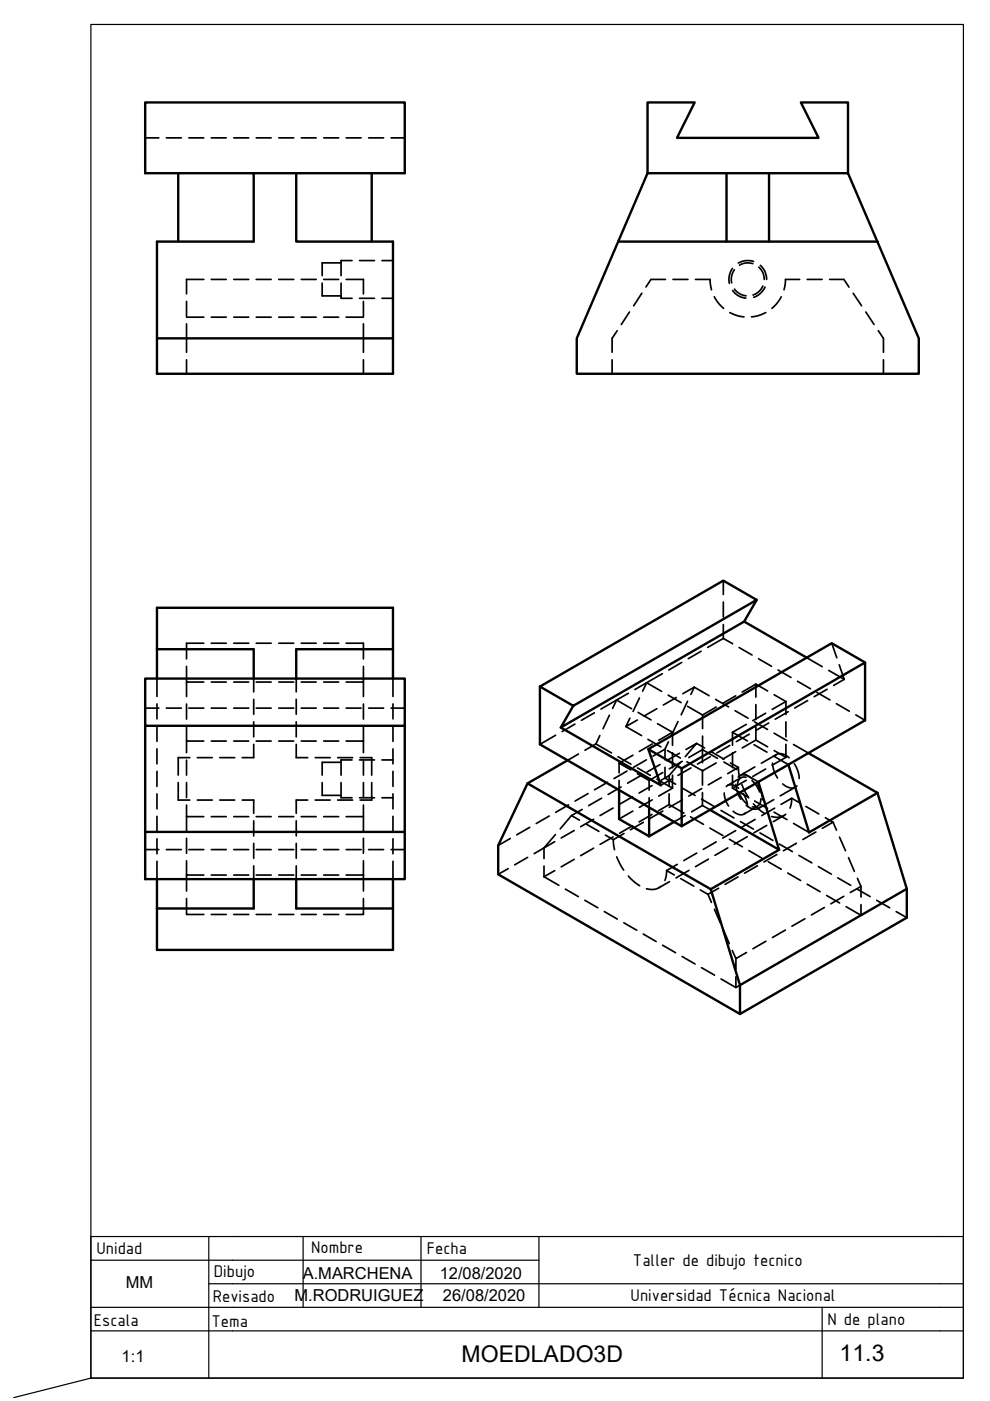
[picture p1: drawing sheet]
<svg xmlns="http://www.w3.org/2000/svg" width="210mm" height="297mm" viewBox="0 0 210 297" stroke-linecap="round" stroke-linejoin="round" font-family="sans-serif">
<!-- layer: MD_Visible -->
<g fill="none" stroke="#000" stroke-width=".51">
<path d="M37.8 36.7v14.5M53.8 36.7h32v-15h-55v15h23v14.5h-20.5v28h50v-28h-20.5v-14.5M78.8 36.7v14.5M137.3 36.7h42.5l6.2 14.5M137.3 36.7v-15h10l-3.8 7.5h30.1l-3.8-7.5h10v15M137.3 36.7l-6.2 14.5M154 36.7v14.5M163.1 36.7v14.5M131.1 51.2h54.9l8.8 20.5v7.5h-72.5v-7.5zM33.3 71.7h50M33.3 137.6h20.5v6.3M83.3 137.6h-20.5v6.3"/>
<path d="M160.4 127.2l-2.6 4.6M171.1 139.4l-13.3-7.6-38.9 22.4 2.6-4.6M30.8 143.9h55v10h-55zM30.8 153.9v22.5M33.3 143.9v-15h50v15M85.8 153.9v22.5M114.5 145.6v12.2l30 17.4 16.3-9.4M114.5 145.6l38.9-22.5 7 4.1-38.9 22.4zM137.5 158.8l7 4.1 38.9-22.4v12.2l-16.2 9.4M171.4 159.7l14.6 8.4M183.4 140.5l-7.1-4.1-38.8 22.4 2.6 7.7-21.2-12.3M30.8 176.4h55v10h-55z"/>
<path d="M111.9 166.1l-6.3 13.2v6.1l51.3 29.6v-6.1l-6.2-20.4M120.3 161.2l-8.4 4.9 38.8 22.4 14.5-8.3M131.3 167.5v6.2l6.3 3.6M137.6 171.2v6.1M142.9 174.2l-5.3 3.1M144.5 162.9v12.3M160.8 165.8l4.4 14.4-14.7-8.5M167.2 162.1l4.3 14.4 14.5-8.4M167.2 162.1l-6.4 3.7M186 168.1l6.3 20.3v6.2l-35.4 20.4M33.3 186.4v15h50v-15M53.8 186.4v6.2h-20.5"/>
<path d="M62.8 186.4v6.2h20.5M192.3 188.4l-35.4 20.5"/>
</g>
<!-- layer: MD_Oculto -->
<g fill="none" stroke="#000" stroke-width=".36">
<path d="M30.8 29.2h2.9M35.3 29.2h3.1M40 29.2h3.2M44.8 29.2h3.2M49.6 29.2h3.1M54.3 29.2h3.2M59.1 29.2h3.2M63.9 29.2h3.1M68.6 29.2h3.2M73.4 29.2h3.2M78.2 29.2h3.1M82.9 29.2h2.9"/>
<path d="M43.2 59.2h-3.7v3.1M44.8 59.2h3.2M49.6 59.2h3.1M54.3 59.2h3.2M59.1 59.2h3.2M63.9 59.2h3.1M68.6 59.2h3.2M72.3 55.7h-4v2.7M73.4 59.2h3.7v3.1M74.6 55.2h-2.3v3.2M76.2 55.2h3.2M81 55.2h2.3"/>
<path d="M141.1 59.2h-3.1l-1 1.7M142.7 59.2h3.2M147.5 59.2h3l.4 2.2M155.3 56.9l-.4 .7-.3 1.1 .1 1.4M155.7 57.2l-.2 .2a3.4 3.4 0 0 0-.4 2.6M159.6 55.9l-.4-.1a3.4 3.4 0 0 0-2.4 .4M159.8 55.4l-.7-.1a4 4 0 0 0-2.6 .5M160.9 56.6l.2 .2a3.4 3.4 0 0 1 .9 2.4M161.2 56.3a4 4 0 0 1 1.3 2.9M169.6 59.2h-3.1l-.3 2.2M171.1 59.2h3.2M175.9 59.2h3l1.1 1.7"/>
<path d="M39.5 63.9v3.2M39.5 68.7v6M39.5 76.3v2.9M39.5 67.2h3.7M44.8 67.2h3.2M49.6 67.2h3.1M54.3 67.2h3.2M59.1 67.2h3.2M63.9 67.2h3.1M68.3 60v2.7h4M68.6 67.2h3.2M72.3 60v3.2h2.3"/>
<path d="M73.4 67.2h3.7M76.2 63.2h3.2M77.1 63.9v3.2M77.1 68.7v6M77.1 76.3v2.9M81 63.2h2.3M129.8 76.3v2.9M130.9 70.1l-1.1 1.6v3M133.5 66.1l-1.8 2.7M136.1 62.2l-1.7 2.6M151.5 62.9l1 1.6 .9 .9M154.7 66.3l1.8 .7 1.2 .2"/>
<path d="M155.3 61.6l.2 .2a3.7 3.7 0 0 0 2.6 1.4M155.7 61.3l.5 .5a3.2 3.2 0 0 0 2 .9M161.7 60.6l-.6 1.1-.9 .6-.6 .2M162.2 60.9l-1 1.4-1.4 .7M162.4 66.3l-1.8 .7-1.3 .2M165.6 62.9l-1 1.6-.9 .9M180.9 62.2l1.8 2.6M183.6 66.1l1.7 2.7M186.2 70.1l1.1 1.6v3M187.3 76.3v2.9M43.2 136.4h-3.7v3.3M44.8 136.4h3.2"/>
<path d="M49.6 136.4h3.1M54.3 136.4h3.2M59.1 136.4h3.2M63.9 136.4h3.1M68.6 136.4h3.2M73.4 136.4h3.7v3.3M148.7 138.1l-2.8 1.6M153.4 135.4l-3.4 1.9M153.4 135.4l1.9 1.1M153.4 123.1v2.9M153.4 127.6v3.2M153.4 132.4v3"/>
<path d="M156.7 137.3l2.8 1.6M160.8 139.7l2.8 1.6M171.1 139.4l3.2 2M176.3 136.4l1.1 3.1M30.8 150.1h2.9M33.3 143.9v3.8M33.3 149.2v3.2M33.3 154v3.2M33.3 158.8v3.1M35.3 150.1h3.1M39.5 141.3v3.3h3.7M39.5 154.1v3h3.7"/>
<path d="M39.5 157.1v2.5M39.5 144.6v3.1M39.5 149.3v3.2M40 150.1h3.2M44.8 144.6h3.2M44.8 157.1h3.2M44.8 150.1h3.2M49.6 144.6h3.1M49.6 157.1h3.1M49.6 150.1h3.1M53.8 157.8v2.8h-2.4M53.8 143.9v2.8"/>
<path d="M53.8 148.3v3.1M53.8 153v3.2M54.3 144.6h3.2M54.3 157.1h3.2M54.3 150.1h3.2M59.1 144.6h3.2M59.1 157.1h3.2M59.1 150.1h3.2M62.8 157.8v2.8h2.4M62.8 143.9v2.8M62.8 148.3v3.1M62.8 153v3.2"/>
<path d="M63.9 144.6h3.1M63.9 157.1h3.1M63.9 150.1h3.1M68.6 144.6h3.2M68.6 157.1h3.2M68.6 150.1h3.2M73.4 150.1h3.2M77.1 141.3v3.3h-3.7M77.1 154.1v3h-3.7M77.1 157.1v2.5M77.1 144.6v3.1M77.1 149.3v3.2"/>
<path d="M78.2 150.1h3.1M82.9 150.1h2.9M83.3 143.9v3.8M83.3 149.2v3.2M83.3 154v3.2M83.3 158.8v3.1M117.8 155.9l-3.3 1.9M121.9 153.5l-2.7 1.6M122.6 159.9l-2.3 1.3M126 151.1l-2.7 1.6M126.4 157.7l3.3 1.9M126.4 157.7l-2.4 1.4"/>
<path d="M127.2 156l-.8 1.7M129.2 151.6l-1.3 2.9M130.7 148.4l3.2 1.9M130.7 148.4l-3.3 1.9M130.7 148.4l-.8 1.8M133.2 147l-2.5 1.4M133.5 152.3l-.8 1.8 3.3 1.9M135.1 152.7l-2.4 1.4M135.3 151l2.7 1.6M135.6 148l-1.4 2.8M137.1 144.8l-2.5 1.4M137.1 144.8l-.8 1.7"/>
<path d="M137.1 144.8l3.2 1.8M137.4 156.8l2.7 1.5M138.3 157.7l-2.7 1.6M139.3 150.3l-2.8 1.5M139.4 153.4l3.2 1.9M140.4 142.8l-3.3 2M141 158.8l-2.6 1.5M141.5 159.1l2.8 1.6M141.7 147.4l2.7 1.6M141.7 157.3l-.7 1.5v2.3M142.6 155.3v2.7M142.6 159.6v3.2"/>
<path d="M142.6 155.3l-2.9 1.7M143.4 147.9l-2.8 1.6M143.7 153l-1.3 2.9M144.1 159.7l-2.8 1.6M144.6 140.4l-2.8 1.6M145.4 158.9l2.3-1.3-2.4 2.8M145.8 149.8l3.2 1.8M145.8 148.7l-1.4 2.9M147.2 145.7l3.2 1.8M147.2 145.7l-2.4 1.4M147.2 145.7l-.7 1.5M147.7 157.6l1.7 1"/>
<path d="M149 151.6v2.9M149 156.1l-.1 5.6M150.8 159.4l2.7 1.6M151.7 148.3l2.8 1.6M151.9 149.9l-2.9 1.7M154.7 158.1l-2.7 1.5M155.3 155.3v2.7M155.3 159.6v3.2M155.3 155.3l3.2 1.8M155.9 150.7l2.7 1.6M156 147.5l-2.8 1.6M156 159.4l-2.8 1.6"/>
<path d="M158.2 153.6l-2.9 1.7M158.9 155.7l-2.8 1.5M159.9 157.9l2.7 1.6M160 153.1l2.7 1.6M160.3 145.1l-2.9 1.6M160.3 145.1v2.7M160.3 149.4v3.2M160.3 154.2v2.7M160.3 156.9l-2.9 1.7M160.3 145.1l2.5 1.4M160.3 156.9l2.5 1.4M162.3 151.2l-2.7 1.6"/>
<path d="M163 153.3l-2.8 1.6M164.1 155.4l2.8 1.6M164.1 147.3l2.5 1.4M164.1 159.1l2.5 1.5M164.6 160l-3.2 1.8M165 142l2.7 1.6M166.6 148.7v2.8M166.6 153.1v3.1M166.6 157.8v2.8M166.6 148.7l-2.9 1.7M167.1 150.9l-2.7 1.6M168.2 157.8l3.2 1.9"/>
<path d="M169.1 144.4l2.7 1.6M171.2 148.5l-2.7 1.6M173.2 146.8l2.8 1.6M175.4 146.1l-2.8 1.6M175.7 142.1l3.3 1.9M177.3 149.2l2.8 1.6M177.9 140.9l1.1 3.1M179 144l-2.3 1.3M181.4 151.6l2 1.1M33.3 163.5v3.2M33.3 168.3v3.2M33.3 173.1v3.2"/>
<path d="M33.3 177.8v3.2M37.8 165.9v3.7h2.4M39.5 170.7v2.4h3.7M39.5 165.9v3.2M39.5 161.2v3.1M39.5 173.1v3M39.5 177.7v3.2M40.2 160.6h-2.4v3.7M41.8 160.6h3.2M41.8 169.6h3.2M44.8 173.1h3.2M46.6 160.6h3.2"/>
<path d="M46.6 169.6h3.2M49.6 173.1h3.1M51.4 169.6h2.4v2.8M53.8 174v3.2M53.8 178.8v3.2M54.3 173.1h3.2M59.1 173.1h3.2M62.8 174v3.2M62.8 178.8v3.2M63.9 173.1h3.1M65.2 169.6h-2.4v2.8M66.8 160.6h3.2"/>
<path d="M66.8 169.6h3.2M68.3 165.9v2.7h4M68.6 173.1h3.2M71.6 160.6h3.2M71.6 169.6h3.2M72.3 161.6h-4v2.7M72.3 165.9v3.2h2.3M74.6 161.1h-2.3v3.2M76.2 169.1h3.2M76.2 161.1h3.2M76.4 160.6h2.4v3.7M77.1 161.2v3.1"/>
<path d="M77.1 165.9v3.2M77.1 170.7v2.4h-3.7M77.1 173.1v3M77.1 177.7v3.2M78.8 165.9v3.7h-2.4M81 169.1h2.3M81 161.1h2.3M83.3 163.5v3.2M83.3 168.3v3.2M83.3 173.1v3.2M83.3 177.8v3.2M108.2 177.8l-2.6 1.5"/>
<path d="M112.3 175.4l-2.7 1.6M115.3 179.8v2.2M115.3 179.8l-2.1 1.2M116.4 173l-2.7 1.6M117.6 178.5l-2.3 1.3M117.8 177l-2.5 2.8M120.6 170.6l-2.8 1.6M121.2 172.9l1.7 1M121.7 176.1l-2.7 1.6M123.4 171.6l-2.2 1.3-2.4 2.8M124.2 174.7l2.8 1.6M124.7 168.3l-2.8 1.5"/>
<path d="M125.9 173.7l-2.8 1.6M125.9 179.8l-2.8 1.6M127.6 169.2l-2.8 1.6M128.8 165.9l-2.7 1.5M130 171.3l-2.8 1.6M130 177.4l-2.8 1.6M130 178l.3 2.1M131 160.4l2.8 1.6M131.3 161.8v2.1M131.3 165.5v2M131.3 161.8l2.5 1.4M131.7 166.9l-2.8 1.5"/>
<path d="M132.3 176.7l-2.3 1.3-1.6-.9M132.9 163.5l-2.7 1.6M134.1 168.9l-2.7 1.6M134.1 175.1l-2.7 1.6M134.2 160.1l-2.9 1.7M134.2 172l-2.9 1.7M135.1 164l2.5 1.5M135.2 162.8l2.7 1.6M135.8 164.5l-2.7 1.6M136.4 174.3l-2.7 1.6M137.1 161.1l-2.8 1.6M137.6 165.5v2"/>
<path d="M137.6 169.1v2.1M138.2 166.6l-2.7 1.5M138.2 172.7l-2.7 1.6M138.3 169.6l-2.7 1.6M139.3 165.2l3.3 1.9M139.9 162.1l-2.7 1.6M140.5 163.8l-2.9 1.7M140.5 172l-2.7 1.5M141 162.7v2.3l2.2 1.3M141.9 164.4l-2.3 1.4M141.9 164.4v2.3M141.9 168.3v2.3"/>
<path d="M141.9 170.6l-2.3 1.3M141.9 170.6l3.1 1.8M142.4 165.2l-2.3 1.3M142.6 164.4v2.7M142.6 167.1l-2.9 1.7M144.3 161.6l-2.4 2.8M144.6 167.1l2.8 1.6M144.7 161.4l-2.8 1.6M144.7 169.6l-2.8 1.6M145.3 172.9l-2.4 1.3M145.6 161.5l3.4 1.9 2.9-1.6M146 160.6l2.9-1.7 3.2 1.9"/>
<path d="M146.4 173.2l2.7 1.6M146.5 162.8l-2.8 1.6M148.7 169.4l2.8 1.6M148.8 167.2l-2.8 1.6M148.9 163.3v3.2M148.9 168v2.8M148.9 170.8l-2.3 1.3M148.9 170.8l1.6 .9M150.5 175.6l2.8 1.6M150.6 160.4l-2.7 1.6M151.9 178.5l-2.8 1.6M152.9 171.8l2.7 1.6"/>
<path d="M152.9 164.8l-2.7 1.6M153.5 161.6l2.7 1.6M153.6 168.1l.3 1.7 .6 1.1M154 166.8a1.79 1.79 0 0 1 2.6 .3M154.3 179.8l-2.7 1.6M154.7 177.9l2.7 1.6M154.9 161.8l1.7 .9-2.3 1.3M155.3 164.4v2.7M155.3 167.1l3.3 1.9M155.4 172a1.84 1.84 0 0 0 2.7 .3M156 176.1l-2.8 1.6M156 166.3l.3 1.5 .8 1.6"/>
<path d="M156.5 164.7a2.07 2.07 0 0 1 3 .4M156.6 162.7l.2 2.1M156.6 167.9l.7 1.4 .9 1M157 174.2l2.8 1.6M157.1 164.9l-2.8 1.6M157.3 166.4l1.5 2.8M157.6 168.2l.6 1.4 .3 1.4M157.6 164l3.2 1.8M158.2 164.8a1.44 1.44 0 0 0-1.8 1.7M158.2 170.7a2.21 2.21 0 0 0 3 .4M158.2 165.4l-2.9 1.7M158.4 177.4l-2.7 1.6"/>
<path d="M159.4 165.5l.8 .8 .9 1.6M159.7 170.4l1.6 1.6 .8 .5M160 169.8l2.7 1.6M160 162.6l-3.1 1.9M160.1 173.7l-2.7 1.6M160.6 171l-2.8 1.6M160.6 166.4l.8 1.7 .3 1.5M161.1 176.6l2.8 1.6M161.3 169.4a1.48 1.48 0 0 1-1.8 1.7M162.3 163l-2.7 1.6M162.6 175l-2.8 1.6M163.8 161.8l.2 1.5 .9 1.7"/>
<path d="M164 160.3l3.2 1.8M164 169.5l-3.1 1.9M164.1 172.2l2.8 1.6M164.2 171.3l-2.7 1.6M164.3 160.2a2.1 2.1 0 0 1 3 .5M165.3 179l2.7 1.6M165.6 170.6l2.3-1.4-.1 1.3-.3 .8M166 166.2a2.21 2.21 0 0 0 3 .4M166.2 172.9l-2.3 1.3M166.6 172.6a3.2 3.2 0 0 1-3 .5M166.6 160.6l-2.9 1.6M167.9 169.2l1.6 1"/>
<path d="M168.2 174.6l3.3 1.9M168.4 161.9l.8 1.7 .2 1.5M168.6 166.9l-3.2 1.8M168.9 178.8l-2.8 1.6M170.9 171l2.7 1.6M173 176.4l-2.8 1.6M175 173.4l1.6 .9-2.2 1.3M176.6 174.3l.8 1.7M178 177.5l1.3 2.9M30.8 180.1h2.9M33.3 182.6v3.8M35.3 180.1h3.1"/>
<path d="M39.5 182.5v3h3.7M39.5 190.5v3.4h3.7M39.5 185.5v3.4M40 180.1h3.2M44.8 185.5h3.2M44.8 193.9h3.2M44.8 180.1h3.2M49.6 185.5h3.1M49.6 193.9h3.1M49.6 180.1h3.1M53.8 183.6v2.8M54.3 185.5h3.2"/>
<path d="M54.3 193.9h3.2M54.3 180.1h3.2M59.1 185.5h3.2M59.1 193.9h3.2M59.1 180.1h3.2M62.8 183.6v2.8M63.9 185.5h3.1M63.9 193.9h3.1M63.9 180.1h3.1M68.6 185.5h3.2M68.6 193.9h3.2M68.6 180.1h3.2"/>
<path d="M73.4 180.1h3.2M77.1 182.5v3h-3.7M77.1 190.5v3.4h-3.7M77.1 185.5v3.4M78.2 180.1h3.1M82.9 180.1h2.9M83.3 182.6v3.8M107.7 184.2l-2.1 1.2M111.9 181.8l-2.8 1.6M115.3 183.6v2.3M115.3 185.9l3.2 1.8M117.6 184.6l-2.3 1.3"/>
<path d="M119.9 188.5l2.7 1.6M121.7 182.2l-2.7 1.6M124 190.9l2.8 1.6M128.1 193.3l2.8 1.6M130.8 181.7l1.4 2.8M132.3 195.6l2.7 1.6M133.2 185.7l1.1 1.1 1.3 1M136.4 198l2.7 1.6M140.1 188a3.1 3.1 0 0 1-3 .4M141.3 184.6l1.7 .9M142 186.9l-2.3 1.3M143.6 183.3l-2.3 1.3-.1 1.2-.2 .9"/>
<path d="M144.3 186.3l2.8 1.6M146.1 184.5l-2.8 1.6M147.7 180.9l-2.7 1.6M150.1 189.6l.7 1.7M150.2 182.2l-2.7 1.5M151.5 192.8l1.2 2.9M152.4 188.3l-2.3 1.3-1.6-.9M153.4 197.2l1.2 2.9M156.5 185.9l-2.8 1.6M158.8 180.3l2.7 1.6M160.6 183.6l-2.8 1.5M162.4 199.6l-2.8 1.5"/>
<path d="M162.9 182.7l2.7 1.6M164.7 181.2l-2.7 1.6M166.5 197.2l-2.7 1.6M167 185.1l2.8 1.6M169.4 181.4l2.7 1.5M170.7 194.8l-2.8 1.6M171.1 187.5l2.8 1.6M173.5 183.7l2.8 1.6M174.8 192.4l-2.8 1.6M175.3 189.9l2.7 1.6M177.6 186.1l2.8 1.6M178.9 190l-2.7 1.6"/>
<path d="M179.9 181.8l1.3 3M181.7 188.5l2.8 1.6M181.8 186.2l.7 1.7-2.2 1.3M182.5 187.9v2.3M182.5 191.8v2.3l-3.1-1.9M185.9 190.9l2.7 1.6M190 193.3l2.3 1.3M140.5 200.4l2.7 1.6M144.6 202.8l2.8 1.6M148.7 205.2l2.8 1.6M152.9 207.6l3.1 1.8M155.3 201.5l.7 1.7 2.3-1.2"/>
<path d="M156 207.1v2.3l.9-.5M156 203.2v2.3"/>
</g>
<!-- layer: 0 -->
<path d="M19.3 267.2h95M19.3 277.2h180M44.3 272.2h155M44.3 262.2v30M64.3 262.2v15M89.3 262.2v15M114.3 262.2v15M199.3 262.2h-180v30l-16.4 4.1M19.3 282.2h180" fill="none" stroke="#000" stroke-width=".25"/>
<!-- layer: Cotas -->
<path d="M19.3 5.2h185v287h-185z" fill="none" stroke="#000" stroke-width=".25"/>
<!-- layer: CajetinLine -->
<path d="M174.3 277.2v15M199.3 272.2h5v20h-185M199.3 262.2h5v10M199.3 277.2h5M199.3 282.2h5" fill="none" stroke="#000" stroke-width=".25"/>
<g font-size="4.9">
<text x="97.9" y="288.8">MOEDLADO3D</text>
<text x="178" y="288.5">11.3</text>
</g>
<g font-size="3.9">
<text x="20.5" y="265.8">Unidad</text>
<text x="66" y="265.6">Nombre</text>
<text x="90.5" y="265.9">Fecha</text>
<text x="134.2" y="268.4">Taller de dibujo tecnico</text>
<text x="45.3" y="270.7">Dibujo</text>
<text x="133.7" y="275.9">Universidad Técnica Nacional</text>
<text x="19.9" y="281.1">Escala</text>
<text x="44.8" y="281.3">Tema</text>
<text x="45.1" y="276.1">Revisado</text>
<text x="175.4" y="280.9">N de plano</text>
</g>
<g font-size="3.5">
<text x="26.7" y="273.2">MM</text>
<text x="62.4" y="275.8">M.RODRUIGUEZ</text>
<text x="64.2" y="271.1">A.MARCHENA</text>
<text x="93.2" y="271.1">12/08/2020</text>
<text x="93.9" y="275.9">26/08/2020</text>
<text x="25.8" y="288.8">1:1</text>
</g>
</svg>
